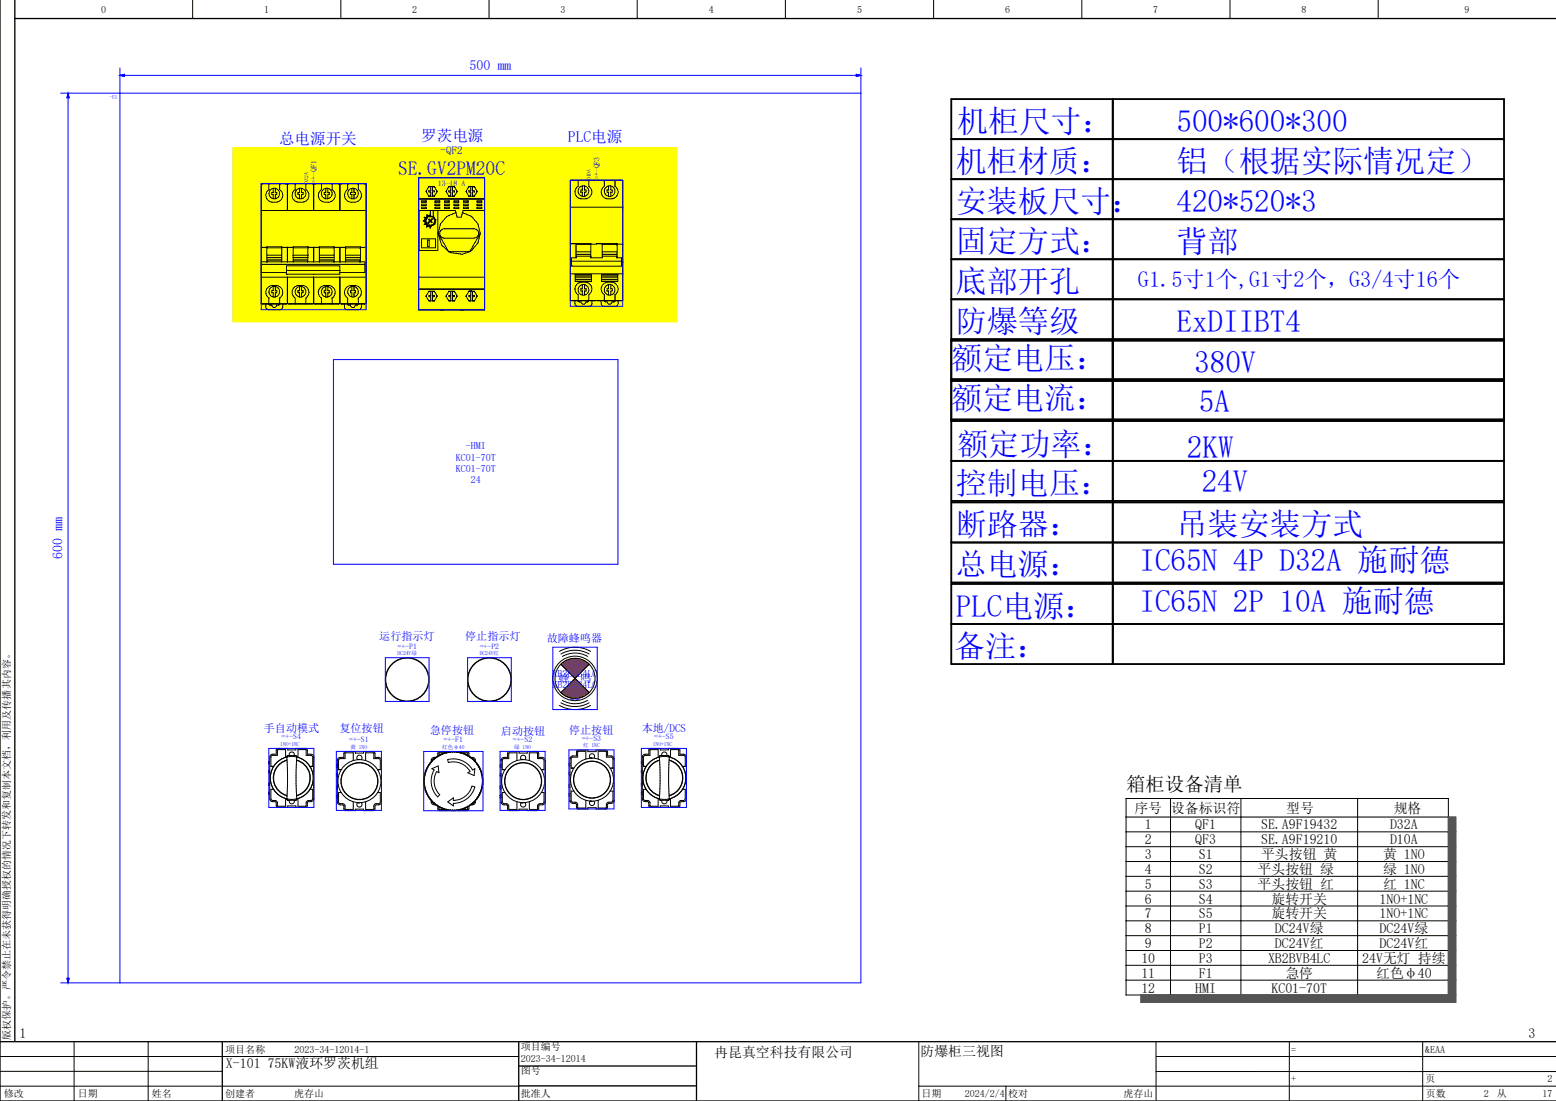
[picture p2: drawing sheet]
<svg xmlns="http://www.w3.org/2000/svg" width="420mm" height="297mm" viewBox="0 0 420 297" stroke-linecap="round" stroke-linejoin="round" font-family="sans-serif">
<g fill="none" stroke="#000" stroke-width=".27">
<path d="M52 0v5M92 0v5M132 0v5M172 0v5M212 0v5M252 0v5M292 0v5M332 0v5M372 0v5M70.5 49.6h28.3v32.3h-28.3zM70.5 56.8h28.3M70.9 49.6h6.3"/>
<path d="M72.6 49.6v1.5a1.84 1.84 0 0 0-.8 2.1 1.84 1.84 0 0 0 1.8 1.3 1.97 1.97 0 0 0 2.2-.5 1.97 1.97 0 0 0 .2-2.3l-.5-.6v-1.5M73.8 50.8v1.1h-.4v.6h.4v1.1M74.3 50.8v1.1h.4v.6h-.4v1.1M77.6 49.6v7.2M78 49.6h6.3M79.7 49.6v1.5a1.84 1.84 0 0 0-.8 2.1 1.84 1.84 0 0 0 1.8 1.3 1.97 1.97 0 0 0 2.2-.5 1.97 1.97 0 0 0 .2-2.3l-.5-.6v-1.5M80.8 50.8v1.1h-.4v.6h.4v1.1M81.4 50.8v1.1h.4v.6h-.4v1.1M84.7 49.6v7.2M85 49.6h6.4M86.8 49.6v1.5a1.84 1.84 0 0 0-.8 2.1 1.84 1.84 0 0 0 1.8 1.3 1.97 1.97 0 0 0 2.2-.5 1.97 1.97 0 0 0 .2-2.3l-.6-.6v-1.5M87.9 50.8v1.1h-.4v.6h.4v1.1"/>
<path d="M88.5 50.8v1.1h.4v.6h-.4v1.1M91.7 49.6v7.2M92.1 49.6h6.3M93.8 49.6v1.5a1.84 1.84 0 0 0-.7 2.1 1.84 1.84 0 0 0 1.7 1.3 1.97 1.97 0 0 0 2.3-.5 1.97 1.97 0 0 0 .1-2.3l-.5-.6v-1.5M95 50.8v1.1h-.4v.6h.4v1.1M95.6 50.8v1.1h.4v.6h-.4v1.1M113 56.8h9.9l.5 1.8h1.1l.5-1.8h5.8M113 53.7h17.8M113 53.6h17.8M113.1 56.8v10.7h5.1v-10.7M113.8 54.2h1.2v.4h-1.2zM113.8 55.1h1.2v.3h-1.2z"/>
<path d="M113.8 55.9h1.2v.4h-1.2zM114.7 59.6h.1M114.7 59.6v.1M114.7 59.5h-.4v.2h.4M114.7 59.5v.1M114.7 59.7l.1 .6M114.7 59.3v.2M114.8 58.9l-.1 .6M114.8 58.9l-.1 .2M114.8 58.9h.1M114.9 58.8l-.1 .1M114.9 59.6l.5 1"/>
<path d="M114.9 58.8l-.3-.2-.1 .1 .3 .2M114.9 58.9l-.1 .1M114.9 58.8h.1M114.9 59.7l.2 .6 .6 .5M115.1 51.5v.3M115.3 58.3l-.4 .5M115.4 58.6l-.5 .9 .2-.7 .7-.5h.8l.6 .5M115.5 58.2l-.2-.3-.2 .1 .2 .3M115.5 58.2l-.2 .1M115.6 58.5h1.1M115.7 52.8l.3 .1M115.7 59.2l.1-.1 .4 .3 .4-.4 .2 .1-.5 .5 .3 .3-.1 .2-.3-.4-.4 .4-.2-.1 .4-.4z"/>
<path d="M115.7 50.3h1.5l.8 1.3-.8 1.3h-1.5l-.7-1.3zM115.8 52.9h.1M115.9 50.3l-.1 .1M116 50.3l-.3 .2M116.1 58.1l-.6 .1M116.1 58.1h.1M116.2 58.1l-1.4 .9 .2 1.5M116.2 57.7l-.1 .4M116.2 56.8v1.3M116.3 50.3v1.2h-.5v.3h.5v1.1M116.7 50.3v1.2h.5v.3h-.5v1.1M116.9 58.6l.6 1"/>
<path d="M117 56.8v1.5l.6 1-.3 1.2M117 50.3l.3 .2M117.1 50.3l.1 .1M117.2 52.8l-.1 .1M117.2 58.9l.3 .7M117.3 52.8l-.3 .1M117.4 55.9h1.3v.4h-1.3zM117.4 55.1h1.3v.3h-1.3zM117.4 54.2h1.3v.4h-1.3zM117.5 59.6l-.5 .8M117.5 59.6l-.2 .5M117.5 59.9l-1.3 1.2"/>
<path d="M117.6 59.8l-.3 .7M117.9 51.5v.3M120 54.2h1.3v.4h-1.3zM120 55.1h1.3v.3h-1.3zM120 55.9h1.3v.4h-1.3zM120.5 51.5v.3M121.1 52.8l.3 .1M121.1 50.3h1.5l.8 1.3-.8 1.3h-1.5l-.7-1.3zM121.2 52.9h.1M121.3 50.3l-.1 .1M121.4 50.3l-.3 .2M121.7 50.3v1.2h-.5v.3h.5v1.1"/>
<path d="M122.1 50.3v1.2h.5v.3h-.5v1.1M122.4 50.3l.3 .2M122.5 50.3l.1 .1M122.5 55.9h1.3v.4h-1.3zM122.5 55.1h1.3v.3h-1.3zM122.5 54.2h1.3v.4h-1.3zM122.6 52.8l-.1 .1M122.7 52.8l-.3 .1M123.1 57.4l-2.5 1-1.7 2-.6 2.6M123.3 51.5v.3M124.8 57.4l2.5 1 1.7 2 .6 2.6M125.1 55.9h1.3v.4h-1.3z"/>
<path d="M125.1 55.1h1.3v.3h-1.3zM125.1 54.2h1.3v.4h-1.3zM125.9 51.5v.3M126.5 52.8l.3 .1M126.5 50.3h1.5l.8 1.3-.8 1.3h-1.5l-.7-1.3zM126.6 52.9h.1M126.7 50.3l-.1 .1M126.8 50.3l-.3 .2M127.1 50.3v1.2h-.5v.3h.5v1.1M127.5 50.3v1.2h.5v.3h-.5v1.1M127.8 50.3l.3 .2M127.9 50.3l.1 .1"/>
<path d="M128 52.8l-.1 .1M128.1 52.8l-.3 .1M128.7 51.5v.3M128.8 55.9h1.2v.4h-1.2zM128.8 55.1h1.2v.3h-1.2zM128.8 54.2h1.2v.4h-1.2zM153.9 48.7h14.2v32.3h-14.2zM153.9 55.9h14.2M154.3 48.7h6.3M156 48.7v1.6a1.84 1.84 0 0 0-.7 2 1.84 1.84 0 0 0 1.7 1.3 1.97 1.97 0 0 0 2.3-.5 1.97 1.97 0 0 0 .1-2.3l-.5-.5v-1.6M157.2 50.1v1.2h-.4v.6h.4v1.1M157.8 50.1v1.2h.4v.6h-.4v1.1"/>
<path d="M161.4 48.7h6.3M163.1 48.7v1.6a1.84 1.84 0 0 0-.7 2 1.84 1.84 0 0 0 1.7 1.3 1.97 1.97 0 0 0 2.3-.5 1.97 1.97 0 0 0 .1-2.3l-.5-.5v-1.6M164.3 50.1v1.2h-.4v.6h.4v1.1M164.9 50.1v1.2h.4v.6h-.4v1.1M70.5 74.8h28.3M70.5 71.6h.1M70.5 66.7h1.5M70.5 70.7h28v2.8h-6.8M70.5 71.3h28M70.5 73.5h6.8M72 70.7v-4.1h4v4.1M72 66.9h4"/>
<path d="M72 69.5h4M72 68.8h4M72.1 70.7v-.6h3.8v.6M73.8 77.3v1.1h-.4v.6h.4v1.1M74.3 77.3v1.1h.4v.6h-.4v1.1M76 66.7h3.1M77.3 71.7h14.4v2.3h-14.4zM77.3 73h14.4M77.6 66.7v4M77.6 74h.1M77.6 74.8v7.1M79.1 70.7v-4.1h4v4.1"/>
<path d="M79.1 66.9h4M79.1 69.5h4M79.1 68.8h4M79.2 70.7v-.6h3.8v.6M80.8 77.3v1.1h-.4v.6h.4v1.1M81.4 77.3v1.1h.4v.6h-.4v1.1M83.1 66.7h3.1M84.7 66.7v4M84.7 74h.1M84.7 74.8v7.1M86.2 70.7v-4.1h4v4.1M86.2 66.9h4"/>
<path d="M86.2 69.5h4M86.2 68.8h4M86.3 70.7v-.6h3.7v.6M87.9 77.3v1.1h-.4v.6h.4v1.1M88.5 77.3v1.1h.4v.6h-.4v1.1M90.2 66.7h3.1M91.7 66.7v4M91.7 74.8v7.1M93.3 70.7v-4.1h4v4.1M93.3 66.9h4M93.3 69.5h4M93.3 68.8h4"/>
<path d="M93.4 70.7v-.6h3.7v.6M95 77.3v1.1h-.4v.6h.4v1.1M95.6 77.3v1.1h.4v.6h-.4v1.1M97.3 66.7h1.5M98.5 71.6h.3M113 74.8h17.8M113 78h17.8M113.8 64.4h3.8v2.4h-3.8zM114.8 60.3l-.3 .2 .1 .1 .3-.2M114.8 60.3h.1M114.8 60.3l.1 .1M114.9 60.4h.1"/>
<path d="M114.9 60.4l.1 .2M114.9 60.4l.4 .4M115 60.4l.1 .2M115 60.6l.3 .2M115.1 60.6l1.3 .4M115.1 79.7v.3M115.3 60.8l-.2 .4 .2 .1 .2-.4M115.3 60.8l.2 .1M115.4 64.8h.5v1.7h-.5zM115.5 60.9l.6 .2M115.5 60.1l.2 .1-.2 .1zM115.6 60.7h1"/>
<path d="M115.7 78.6h1.5l.8 1.3-.8 1.3h-1.5l-.7-1.3zM115.9 60.8h.6M115.9 78.6l-.1 .1M116 78.6l-.3 .1M116.1 61.1v.4h.1v-.4M116.1 61.1h.1M116.3 78.6v1.1h-.5v.3h.5v1.2M116.7 78.6v1.1h.5v.3h-.5v1.2M117 78.6l.3 .1M117.1 78.6h.1M117.3 60.5l-1.1 .6M117.9 79.7v.3"/>
<path d="M118.3 63l.9 3.1 1.9 1.8M118.3 63l2.8 4.9M118.8 62.3l.5-.4 .6-.2h8a1.28 1.28 0 0 1 1.3 1.3 1.28 1.28 0 0 1-1.3 1.3h-8a1.28 1.28 0 0 1-1.1-2zM120.5 79.7v.3M121.1 67.9l.5 .3 3.2 .4 2-.7M121.1 67.9h5.7M121.1 78.6h1.5l.8 1.3-.8 1.3h-1.5l-.7-1.3zM121.3 78.6l-.1 .1M121.4 78.6l-.3 .1M121.7 78.6v1.1h-.5v.3h.5v1.2M122.1 78.6v1.1h.5v.3h-.5v1.2M122.4 78.6l.3 .1"/>
<path d="M122.5 78.6h.1M123.3 79.7v.3M125.9 79.7v.3M126.5 78.6h1.5l.8 1.3-.8 1.3h-1.5l-.7-1.3zM126.7 78.6l-.1 .1M126.8 78.6l-.3 .1M127.1 78.6v1.1h-.5v.3h.5v1.2M127.3 78.4l-.8 .2M127.5 78.6v1.1h.5v.3h-.5v1.2M127.8 78.6l.3 .1M127.9 78.6h.1M128.7 79.7v.3"/>
<path d="M129.6 63l-2.8 4.9M129.6 63l-.6 2.6-1.7 2-.5 .3M153.9 70.7h.4M153.9 65.8h1.6v3.8M153.9 65.7h5.6v3.9M153.9 73.9h14.2M154.3 70.4h13.5M155.3 75.9h4.4M155.3 74.1h4.4v1.9h-4.4zM155.3 74.7h4.4M155.3 75.4h4.4M155.3 74.2h4.4"/>
<path d="M155.5 66h4M155.5 67.9h4M155.5 68.6h4M155.6 69.1v.5h-1.3v2.2h13.5v-2.2h-1.3v-.5M157.2 76.8v1.1h-.4v.6h.4v1.1M157.8 76.8v1.1h.4v.6h-.4v1.1M159.4 69.1v.5h3.2v-.5M159.5 69.1h-4M159.5 65.8l7.1-.1v3.9M161 65.8h1.6v3.8M162.4 75.9h4.4M162.4 74.1h4.4v1.9h-4.4z"/>
<path d="M162.4 74.7h4.4M162.4 75.4h4.4M162.4 74.2h4.4M162.6 66h4M162.6 67.9h4M162.6 68.6h4M164.3 76.8v1.1h-.4v.6h.4v1.1M164.9 76.8v1.1h.4v.6h-.4v1.1M166.6 69.1h-4M166.6 65.8h1.5M167.8 70.7h.3M70.9 81.9h6.3"/>
<path d="M71.7 82.1v.6a.8 .8 0 0 0 .8 .8h3a.8 .8 0 0 0 .8-.8v-.6M72.5 82.1l.3 .2h.6a.64 .64 0 0 0 .6 .7 .64 .64 0 0 0 .7-.7h.6l.2-.2M72.6 81.9v-1.5a1.84 1.84 0 0 1-.8-2.1 1.84 1.84 0 0 1 1.8-1.3 1.97 1.97 0 0 1 2.3 .7 1.97 1.97 0 0 1 0 2.4l-.4 .3v1.5M78 81.9h6.3M79.7 81.9v-1.5a1.84 1.84 0 0 1-.8-2.1 1.84 1.84 0 0 1 1.8-1.3 1.97 1.97 0 0 1 2.3 .7 1.97 1.97 0 0 1-.1 2.4l-.3 .3v1.5M85 81.9h6.4M86.8 81.9v-1.5a1.84 1.84 0 0 1-.8-2.1 1.84 1.84 0 0 1 1.8-1.3 1.97 1.97 0 0 1 2.3 .7 1.97 1.97 0 0 1-.1 2.4l-.4 .3v1.5M92.1 81.9h6.3M93 82.1v.6a.8 .8 0 0 0 .8 .8h3a.8 .8 0 0 0 .8-.8v-.6M93.8 82.1l.2 .2h.6a.64 .64 0 0 0 .7 .7 .64 .64 0 0 0 .6-.7h.6l.2-.2M93.8 81.9v-1.5a1.84 1.84 0 0 1-.7-2.1 1.84 1.84 0 0 1 1.7-1.3 1.97 1.97 0 0 1 2.3 .7 1.97 1.97 0 0 1 0 2.4l-.4 .3v1.5M113 83.6h17.8"/>
<path d="M115.7 81l.3 .2M115.8 81.1l.1 .1M117.2 81.1l-.1 .1M117.3 81l-.3 .2M118.9 83.6h-5.9v-35.6h17.8v35.6h-5.9M118.9 83.6h.6M119.5 83.6h4.8M121.1 81l.3 .2M121.2 81.1l.1 .1M122.6 81.1l-.1 .1M122.6 81.1h.1M122.7 81l-.3 .2"/>
<path d="M124.3 83.6h.6M126.5 81l.3 .2M126.6 81.1l.1 .1M128 81.1l-.1 .1M128 81.1h.1M128.1 81l-.3 .2M154.3 81h6.3M155.2 81.2v.6a.8 .8 0 0 0 .8 .8h3a.8 .8 0 0 0 .8-.8v-.6M156 81.2l.2 .2h.6a.64 .64 0 0 0 .7 .7 .64 .64 0 0 0 .6-.7h.6l.3-.2M156 81v-1.5a1.84 1.84 0 0 1-.7-2.1 1.84 1.84 0 0 1 1.7-1.3 1.97 1.97 0 0 1 2.3 .7 1.97 1.97 0 0 1 0 2.4l-.4 .3v1.5M161.4 81h6.3M162.3 81.2v.6a.8 .8 0 0 0 .8 .8h3a.8 .8 0 0 0 .8-.8v-.6"/>
<path d="M163.1 81.2l.2 .2h.6a.64 .64 0 0 0 .7 .7 .64 .64 0 0 0 .6-.7h.6l.2-.2M163.1 81v-1.5a1.84 1.84 0 0 1-.7-2.1 1.84 1.84 0 0 1 1.7-1.3 1.97 1.97 0 0 1 2.3 .7 1.97 1.97 0 0 1 0 2.4l-.4 .3v1.5M151 175.7a8.4 8.4 0 0 1 8.4 0M151.4 179.2l7.6 7.6M151.4 176.4a7.6 7.6 0 0 1 7.6 0M151.8 177.1a6.8 6.8 0 0 1 6.8 0M159 179.2l-7.6 7.6M151 190.3a8.4 8.4 0 0 0 8.4 0M151.4 189.6a7.6 7.6 0 0 0 7.6 0M151.8 188.9a6.8 6.8 0 0 0 6.8 0M72.7 205.4h-.1v.6h.1M72.7 207.8h-.1v.7h.1"/>
<path d="M72.7 211.3h-.1v.6h.1M72.7 213.7h-.1v.6h.1M72.8 207.8v.7M72.8 205.3v.8M72.8 211.1v.8M72.8 213.6v.8M72.8 204v.2M72.8 215.5v.2M72.8 215.7h.1M72.8 204h.1M73 203.7l.6-.2h1v-1.4l.4-.2h2.7v.4h2.2v-.4h2.6l.4 .2 .1 1.4h.9a.8 .8 0 0 1 .8 .7v11.2a.8 .8 0 0 1-.8 .8l-.9 .2-.1 1.2-.4 .2h-2.6v-.4h-2.2v.4h-2.7l-.4-.2-.1-1.2-.3-.2a1.11 1.11 0 0 1-1.3-.4l-.1-11.6zM73.1 206.8h.7"/>
<path d="M73.2 206.8h.5M73.4 206.7v.1M73.8 212.9h-.7v2.5l.3 .5 1.3 .2 .2 1.3 2.2 .1v-2.1M74.3 207.6h.1M76.5 205.4v.1M77.1 204.3v-2.1l-2.2 .1v1.5h-1.3l-.4 .2-.1 2.8M77.4 204.2a5.8 5.8 0 0 0-4.4 5.7 5.8 5.8 0 0 0 4.4 5.6M77.4 215.5h.1M77.4 215.5l.3 .4M77.4 204.2l.2 5.6-.2 5.7M77.4 204.2h.1M77.5 204.2h-.1"/>
<path d="M77.5 204l-.1 .2M77.5 205a5 5 0 0 0-3.7 4.9 5 5 0 0 0 3.7 4.8M77.5 205.1a4.9 4.9 0 0 0-3.7 4.8 4.9 4.9 0 0 0 3.7 4.7M77.5 204h.1M77.5 204.2h.1M77.5 203.9v.1M77.6 203.9h-.1M77.7 203.8l-.1 .1M77.7 215.9h.1M77.8 203.8h2l.2 .2M77.8 203.8h-.1M78.1 215.9a.7 .7 0 0 0 .7 1 .7 .7 0 0 0 .6-1"/>
<path d="M78.1 203.8a.7 .7 0 0 1 .7-1 .7 .7 0 0 1 .6 1M79.8 215.9h-2M79.9 215.9h-.1M80 204.2h.1M80 204h.1M80 205.1a4.9 4.9 0 0 1 3.7 4.8 4.9 4.9 0 0 1-3.7 4.7M80.1 205a5 5 0 0 1 3.7 4.9 5 5 0 0 1-3.7 4.8M80.1 204.2h.1M80.1 204v.2M80.1 215.5h-.1M80.1 215.6l-.2 .3M80.1 215.5h.1"/>
<path d="M80.1 215.6h.1M80.1 215.5v.1M80.1 204.2a5.8 5.8 0 0 1 4.5 5.7 5.8 5.8 0 0 1-4.5 5.6M80.1 204.2l-.2 5.7 .2 5.6M80.4 204.3v-2.1l2.2 .1v1.5h1.6l.2 .4v2.6h-.7M83.7 212.9h.7v2.5l-.2 .5-1.4 .2-.2 1.3-2.2 .1v-2.1M83.8 206.8h.6M91 206.3h-.2v.6h.2M91 208.7h-.2v.6h.2M91 212.1h-.2v.6h.2M91 214.5h-.2v.6h.2M91.1 206.2v.8"/>
<path d="M91.1 208.6v.8M91.1 212v.8M91.1 214.4v.8M91.1 216.4v.1M91.1 204.9v.1M91.3 204.5l.6-.2h.9l.1-1.3 .4-.2h2.6v.4h2.2v-.4h2.6l.5 .2v1.3h1a.8 .8 0 0 1 .8 .8v11.2a.8 .8 0 0 1-.8 .8l-.9 .2-.1 1.1-.5 .3h-2.6v-.4h-2.2v.4h-2.6l-.4-.3-.1-1.1-.3-.2a1.11 1.11 0 0 1-1.4-.5v-11.5zM91.4 207.6h.6M91.7 207.6h.1M92.1 213.8h-.7v2.5l.2 .4 1.3 .3 .3 1.3 2.1 .1v-2.1M95.3 205.2v-2.1h-2.1l-.1 1.5-1.5 .1-.2 .4v2.5h.7M96.5 216.6h.5M96.5 204.9h.5"/>
<path d="M96.6 204.9a.65 .65 0 0 1-.3-.8 .65 .65 0 0 1 .8-.4 .7 .7 0 0 1 .6 .5 .7 .7 0 0 1-.2 .7M97 216.5v.1M97.5 216.5a.7 .7 0 0 1 0 1 .7 .7 0 0 1-1 0 .7 .7 0 0 1 0-1h.1M98.7 205.2v-2.1h2.2v1.5h1.3l.4 .3 .1 2.7M101.9 213.8h.8v2.5l-.3 .4-1.3 .3-.2 1.3-2.2 .1v-2.1M101.9 207.6h.8M102.1 207.6h.5M114.5 210.7l.1 .6M114.5 210.7l-.1 .3 .2 .3M114.6 211.3v.5M114.6 210.2l-.1 .5M114.6 210.2l-.2 .2 .1 .3"/>
<path d="M114.6 211.3l-.2 .2 .2 .3M114.6 211.8l.1 .5M114.6 209.6v.6M114.6 211.8l-.1 .3 .2 .2M114.6 209.6l-.2 .3 .2 .3M114.7 212.3l.1 .6M114.7 209.1l-.1 .5M114.7 212.3l-.1 .3 .2 .3M114.7 209.1l-.2 .2 .1 .3M114.8 212.9l.2 .5M114.8 208.6l-.1 .5M114.8 212.9v.3l.2 .2"/>
<path d="M114.8 208.6l-.2 .2 .1 .3M115 213.4l.2 .5M115 208l-.2 .6M115 213.4v.3l.2 .2M115 208l-.2 .2v.4M115.2 213.9l.3 .5M115.2 207.5l-.2 .5M115.2 213.9v.3l.3 .2M115.2 207.5l-.2 .2v.3M115.5 214.4l.2 .5M115.5 207l-.3 .5M115.5 214.4l-.1 .3 .3 .2"/>
<path d="M115.5 207l-.3 .2v.3M115.7 214.9l.3 .4M115.7 206.6l-.2 .4M115.7 214.9v.3l.3 .1M115.7 206.6l-.3 .1 .1 .3M116 215.3l.4 .5M116 206.1l-.3 .5M116 215.3l.1 .3 .3 .2M116 206.1l-.3 .1v.4M116.4 215.8l.3 .4M116.4 205.7l-.4 .4M116.4 215.8v.3l.3 .1"/>
<path d="M116.4 205.7l-.3 .1-.1 .3M116.4 216v.3a.88 .88 0 0 0 1.2 .8M116.4 216.4v.1M116.4 204.9v.1M116.6 207.4l1.7-.8 .2 1.9-.6-.4a5.2 5.2 0 0 0 .8 6.3l-.6 .6a6 6 0 0 1-.9-7.3zM116.7 216.4l.4 .1M116.7 205.2v.1M116.7 216.2h.1M116.7 216.2l.4 .3M116.7 205.3l-.3 .4M116.7 205.3l-.3 .1v.3M116.7 216.2v.2"/>
<path d="M116.7 216.4l.5 .4M117.1 216.5l.4 .4M117.1 204.9l-.4 .4M117.1 216.5l.1 .3 .3 .1M117.1 204.9l-.3 .1-.1 .3M117.2 204.6l-.5 .4M117.5 216.9l.5 .3M117.5 204.5l-.4 .4M117.5 204.5l-.3 .1-.1 .3M117.5 216.9l.1 .2M117.6 217.1l.4 .1M117.6 204.3a.91 .91 0 0 0-1.2 1.1"/>
<path d="M117.6 204.3l-.1 .2M118 217.2l.5 .3M118 204.2l-.5 .3M118 217.2l.1 .3h.4M118 204.2l-.4 .1M118.2 217.5v.7l.2 .4h2.9M118.5 217.5l.4 .3M118.5 203.9l-.5 .3M118.5 217.5l.1 .3h.3M118.5 203.9h-.4l-.1 .3M118.5 217.7v.6l1.5 .1M118.9 217.8l.5 .2"/>
<path d="M118.9 203.7l-.4 .2M118.9 217.8l.2 .2h.3M118.9 203.7l-.3-.1-.1 .3M119.4 218l.6 .2M119.4 203.4l-.5 .3M119.4 218l.2 .2h.4M119.4 203.4h-.3l-.2 .3M120 218.2l.5 .1M120 203.3l-.6 .1M120 203.3l-.4-.1-.2 .2M120 218.2l.1 .2M120 203.1h-1.5v.7"/>
<path d="M120.1 203.1h.4M120.1 203.1l-.1 .2M120.4 218.4h.1M120.4 203.1h.1M120.5 218.3l.5 .1M120.5 203.1l-.5 .2M120.5 218.3l-.4 .1M120.5 218.3l.2 .2 .3-.1M120.8 204.9a6 6 0 0 1 6.8 2.8l.6-.3-.2 1.8-1.7-.7 .6-.4a5.2 5.2 0 0 0-5.9-2.4zM120.9 216.3l1.5-1.1v.7a5.2 5.2 0 0 0 5-3.8l.8 .2a6 6 0 0 1-5.8 4.4v.7zM121 218.4l.6 .1M121 203l-.5 .1"/>
<path d="M121 218.4l.3 .2 .3-.1M121 203l-.3-.1-.2 .2M121.3 202.8h-2.9l-.2 .4v.7M121.3 202.8h.1M121.6 218.5h.5M121.6 202.9l-.6 .1M121.6 218.5l.2 .2 .3-.2M121.6 202.9l-.3-.1-.3 .2M122.1 218.5h.5M122.1 202.9h.5M122.1 202.9h-.5M122.1 218.5l.3 .2 .2-.2"/>
<path d="M122.1 202.9l.3-.2 .2 .2M122.1 202.9l-.3-.2-.2 .2M122.6 202.9h.6M122.6 202.9l.3-.2 .3 .2M123.2 218.5h-.6M123.2 202.9l.5 .1M123.2 218.5l-.3 .2-.3-.2M123.2 202.9l.3-.1 .2 .2M123.5 202.8h2.8l.3 .4v.7M123.5 202.8h.1M123.7 218.4l-.5 .1M123.7 203l.6 .1"/>
<path d="M123.7 218.4l-.2 .2-.3-.1M123.7 203l.3-.1 .3 .2M124.3 218.4h.1M124.3 203.1h.1M124.3 218.3l-.6 .1M124.3 203.1l.5 .2M124.3 218.3l-.3 .2-.3-.1M124.3 218.3l.4 .1M124.7 203.1h-.4M124.7 203.1l.1 .2M124.7 203.1h1.5l.1 .7M124.8 218.2l-.5 .1"/>
<path d="M124.8 203.3l.5 .1M124.8 203.3l.3-.1 .2 .2M124.8 218.2l-.1 .2M125.3 218l-.5 .2M125.3 203.4l.5 .3M125.3 218l-.2 .2h-.3M125.3 203.4h.3l.2 .3M125.8 217.8l-.5 .2M125.8 203.7l.5 .2M125.8 217.8l-.2 .2h-.3M125.8 203.7l.3-.1 .2 .3M126.3 217.7l-.1 .6-1.5 .1"/>
<path d="M126.3 217.5l-.5 .3M126.3 203.9l.5 .3M126.3 217.5l-.2 .3h-.3M126.3 203.9h.3l.2 .3M126.6 217.5v.7l-.3 .4h-2.8M126.8 217.2l-.5 .3M126.8 204.2l.4 .3M126.8 217.2l-.2 .3h-.3M126.8 204.2l.4 .1M127.2 217.1l-.4 .1M127.2 204.3a.91 .91 0 0 1 1.1 1.1M127.2 204.3v.2"/>
<path d="M127.2 216.9l-.4 .3M127.2 204.5l.4 .4M127.2 204.5l.3 .1 .1 .3M127.2 216.9v.2M127.6 204.6l.4 .4M127.6 216.5l-.4 .4M127.6 204.9l.4 .4M127.6 216.5l-.1 .3-.3 .1M127.6 204.9l.3 .1 .1 .3M128 216.4l-.4 .4M128 216.2l-.4 .3M128 205.3l.4 .4"/>
<path d="M128 205.3l.3 .1 .1 .3M128 216.2v.2M128 205.2v.1M128 216.2v.1M128 216.4l-.4 .1M128.3 216v.3a.88 .88 0 0 1-1.1 .8M128.4 215.8l-.4 .4M128.4 205.7l.3 .4M128.4 215.8l-.1 .3-.3 .1M128.4 205.7l.3 .1v.3M128.7 215.3l-.3 .5M128.7 206.1l.3 .5"/>
<path d="M128.7 215.3v.3l-.3 .2M128.7 206.1l.3 .1v.4M129 214.9l-.3 .4M129 206.6l.3 .4M129 214.9v.3l-.3 .1M129 206.6l.3 .1v.3M129.3 214.4l-.3 .5M129.3 207l.2 .5M129.3 214.4v.3l-.3 .2M129.3 207l.3 .2-.1 .3M129.5 213.9l-.2 .5M129.5 207.5l.2 .5"/>
<path d="M129.5 213.9l.1 .3-.3 .2M129.5 207.5l.3 .2-.1 .3M129.7 213.4l-.2 .5M129.7 208l.2 .6M129.7 213.4l.1 .3-.3 .2M129.7 208l.3 .2-.1 .4M129.9 212.9l-.2 .5M129.9 208.6l.1 .5M129.9 212.9l.1 .3-.3 .2M129.9 208.6l.2 .2-.1 .3M130 212.3l-.1 .6M130 209.1l.1 .5"/>
<path d="M130 212.3l.1 .3-.2 .3M130 209.1l.3 .2-.2 .3M130.1 211.8l-.1 .5M130.1 209.6l.1 .6M130.1 211.8l.2 .3-.3 .2M130.1 209.6l.2 .3-.1 .3M130.2 211.3l-.1 .5M130.2 210.2v.5M130.2 210.2l.2 .2-.2 .3M130.2 211.3l.1 .2-.2 .3M130.2 210.7v.6M130.2 210.7l.2 .3-.2 .3"/>
<path d="M135.2 206.3h-.2v.6h.2M135.2 212.1h-.2v.6h.2M135.2 214.5h-.2v.6h.2M135.2 208.7h-.2v.6h.2M135.2 206.2v.8M135.2 212v.8M135.2 214.4v.8M135.2 208.6v.8M135.3 216.4v.1M135.3 204.9v.1M135.5 204.5l.5-.2h1l.1-1.3 .4-.2h2.6v.4h2.2v-.4h2.6l.4 .2 .1 1.3h1a.8 .8 0 0 1 .8 .8v11.2a.8 .8 0 0 1-.8 .8l-.9 .2-.2 1.1-.4 .3h-2.6v-.4h-2.2v.4h-2.6l-.4-.3-.1-1.1-.3-.2a1.11 1.11 0 0 1-1.4-.5l-.1-11.5zM135.6 207.6h.6"/>
<path d="M135.9 207.6h.1M136.3 213.8h-.7v2.5l.2 .4 1.3 .3 .3 1.3 2.1 .1v-2.1M139.5 205.2v-2.1h-2.1l-.1 1.5-1.5 .1-.2 .4v2.5h.7M140.7 216.6h.5M140.7 204.9h.5M140.8 204.9a.65 .65 0 0 1-.3-.8 .65 .65 0 0 1 .7-.4 .7 .7 0 0 1 .7 .5 .7 .7 0 0 1-.2 .7M141.2 216.5v.1M141.7 216.5a.7 .7 0 0 1 0 1 .7 .7 0 0 1-1 0 .7 .7 0 0 1 0-1h.1M142.9 205.2v-2.1h2.1l.1 1.5h1.3l.4 .3v2.7M146.1 213.8h.7v2.5l-.2 .4-1.3 .3-.3 1.3-2.1 .1v-2.1M146.1 207.6h.7M146.2 207.6h.6"/>
<path d="M153.8 205.9h-.2v.6h.2M153.8 208.3h-.2v.6h.2M153.8 211.7h-.2v.6h.2M153.8 214.1h-.2v.6h.2M153.8 205.8v.8M153.8 208.2v.8M153.8 211.6v.8M153.8 214v.8M153.8 216.1h.1M153.8 204.5h.1M153.8 204.5v.1M153.8 216v.1"/>
<path d="M154.1 204.1l.5-.2h1l.1-1.3 .4-.2h2.6v.4h2.2v-.4h2.6l.4 .2 .1 1.3h1a.8 .8 0 0 1 .8 .8v11.2a.8 .8 0 0 1-.8 .8l-1 .2-.1 1.1-.4 .3h-2.6v-.4h-2.2v.4h-2.6l-.4-.3-.1-1.1-.3-.2a1.11 1.11 0 0 1-1.4-.5l-.1-11.5zM154.2 207.2h.6M154.5 207.2h.1M154.9 213.4h-.7v2.5l.2 .4 1.3 .3 .3 1.3 2.1 .1v-2.1M158.1 204.8v-2.1h-2.1l-.1 1.5-1.5 .1-.2 .4v2.5h.7M159.3 204.5h.5M159.3 216.1a.7 .7 0 0 0 0 1 .7 .7 0 0 0 1 0 .7 .7 0 0 0 0-1M159.3 204.5a.7 .7 0 0 1 0-1 .7 .7 0 0 1 1 0 .7 .7 0 0 1 0 1M159.4 204.5h.1M159.4 216.1l.4 .1h-.5M161.5 204.8v-2.1h2.1l.1 1.5 1.5 .1 .2 .4v2.5h-.7M164.7 213.4h.7v2.5l-.2 .4-1.3 .3-.3 1.3-2.1 .1v-2.1"/>
<path d="M164.8 207.2h.6M173.3 205.4h-.2v.6h.2M173.3 207.8h-.2v.7h.2M173.3 213.7h-.2v.6h.2M173.3 211.3h-.2v.6h.2M173.4 207.8v.7M173.4 205.3v.8M173.4 213.6v.8M173.4 211.1v.8M173.4 215.5v.2M173.4 204v.2M173.6 203.7l.6-.2h.9l.1-1.4 .4-.2h2.6v.4h2.2v-.4h2.6l.5 .2v1.4h1a.8 .8 0 0 1 .8 .7v11.2a.8 .8 0 0 1-.8 .8l-.9 .2-.1 1.2-.5 .2h-2.6v-.4h-2.2v.4h-2.6l-.4-.2-.1-1.2-.3-.2a1.11 1.11 0 0 1-1.4-.4v-11.6z"/>
<path d="M173.7 206.8h.7M173.7 206.8h.6M174 206.7v.1M174.4 212.9h-.7v2.5l.2 .5 1.4 .2 .2 1.3 2.2 .1v-2.1M174.9 207.6h.1M177.1 205.4v.1M177.7 204.3v-2.1l-2.2 .1-.1 1.5h-1.2l-.5 .2v2.8M178 204.2a5.8 5.8 0 0 0-4.5 5.7 5.8 5.8 0 0 0 4.5 5.6M178 215.5h.1M178 204.2l.2 5.6-.2 5.7M178 204.2h.1M178 215.5v.1"/>
<path d="M178 215.6h.1M178 215.6l.2 .2M178 205a5 5 0 0 0-3.7 4.9 5 5 0 0 0 3.7 4.8M178 205.1a4.9 4.9 0 0 0-3.6 4.8 4.9 4.9 0 0 0 3.6 4.7M178.1 204.2h-.1M178.2 215.8v.1M178.2 215.9h.1M178.3 203.8l-.3 .4M178.3 215.9h.1M178.4 203.8h1.9l.4 .4M178.4 203.8h-.1M178.7 215.9a.7 .7 0 0 0 .6 1 .7 .7 0 0 0 .7-1"/>
<path d="M178.7 203.8a.7 .7 0 0 1 .6-1 .7 .7 0 0 1 .7 1M180.6 215.8l-2.2 .1M180.6 204.2h.1M180.6 215.7v.1M180.6 205.1a4.9 4.9 0 0 1 3.6 4.8 4.9 4.9 0 0 1-3.6 4.7M180.6 205a5 5 0 0 1 3.7 4.9 5 5 0 0 1-3.7 4.8M180.6 215.5h.1M180.6 215.6v.1M180.7 215.6h-.1M180.7 204.2h.1M180.7 215.5h-.1M180.7 215.5v.1"/>
<path d="M180.7 215.5h.1M180.7 204.2a5.8 5.8 0 0 1 4.4 5.7 5.8 5.8 0 0 1-4.4 5.6M180.7 204.2l-.2 5.7 .2 5.6M181 204.3v-2.1l2.2 .1v1.5h1.5l.3 .4v2.6h-.8M184.2 212.9h.8v2.5l-.3 .5-1.3 .2-.2 1.3-2.2 .1v-2.1M184.4 206.8h.5M304 215.4h86.9v53h-86.9zM315.9 215.4v53M335 215.4v53M366.5 215.4v53M304 220.4h86.9M304 224.4h86.9"/>
<path d="M304 228.4h86.9M304 232.4h86.9M304 236.4h86.9M304 240.4h86.9M304 244.4h86.9M304 248.4h86.9M304 252.4h86.9M304 256.4h86.9M304 260.4h86.9M304 264.4h86.9M0 293h140M0 285h140"/>
<path d="M0 289h60M20 281v16M40 281v16M248 281.1v15.9M248.1 293h171.9M271.5 293v4M312 281.2l.1 15.5M312 289l107.9 .1M348 281v15.9M384 281.2v15.6M420 285h-108"/>
<circle cx="74" cy="52.2" r="1.44"/>
<circle cx="81.1" cy="52.2" r="1.44"/>
<circle cx="88.2" cy="52.2" r="1.44"/>
<circle cx="95.3" cy="52.2" r="1.44"/>
<circle cx="157.5" cy="51.6" r="1.44"/>
<circle cx="164.6" cy="51.6" r="1.44"/>
<circle cx="74" cy="78.7" r="1.44"/>
<circle cx="81.1" cy="78.7" r="1.44"/>
<circle cx="88.2" cy="78.7" r="1.44"/>
<circle cx="95.3" cy="78.7" r="1.44"/>
<circle cx="157.5" cy="78.2" r="1.44"/>
<circle cx="164.6" cy="78.2" r="1.44"/>
<circle cx="109.9" cy="183.3" r="5.8"/>
<circle cx="109.9" cy="183.3" r="5.9"/>
<circle cx="132.1" cy="183.3" r="5.9"/>
<circle cx="132.1" cy="183.3" r="5.8"/>
<circle cx="155.2" cy="183" r="5.4"/>
<circle cx="155.2" cy="183" r="6"/>
<circle cx="78.8" cy="209.8" r="5.8"/>
<circle cx="97" cy="210.7" r="5"/>
<circle cx="97" cy="210.7" r="4.9"/>
<circle cx="97" cy="210.7" r="5.8"/>
<circle cx="141.2" cy="210.7" r="4.9"/>
<circle cx="141.2" cy="210.7" r="5.8"/>
<circle cx="141.2" cy="210.7" r="5"/>
<circle cx="159.8" cy="210.3" r="5"/>
<circle cx="159.8" cy="210.3" r="4.9"/>
<circle cx="159.8" cy="210.3" r="5.8"/>
<circle cx="179.3" cy="209.8" r="5.8"/>
</g>
<path d="M4 0v281M0 0v297h420M4 5h416M0 281h420M60 281v16M140 287.6h48M140 281v15.8M140.1 292.9h47.9M188 281v16" fill="none" stroke="#000" stroke-width=".35"/>
<g fill="#545454" stroke="#545454" stroke-width=".27">
<path d="M390.9 220.4h2v4h-2z"/>
<path d="M390.9 224.4h2v4h-2z"/>
<path d="M390.9 228.4h2v4h-2z"/>
<path d="M390.9 232.4h2v4h-2z"/>
<path d="M390.9 236.4h2v4h-2z"/>
<path d="M390.9 240.4h2v4h-2z"/>
<path d="M390.9 244.4h2v4h-2z"/>
<path d="M390.9 248.4h2v4h-2z"/>
<path d="M390.9 252.4h2v4h-2z"/>
<path d="M390.9 256.4h2v4h-2z"/>
<path d="M390.9 260.4h2v4h-2z"/>
<path d="M390.9 264.4h2v4h-2z"/>
<path d="M307.9 268.4h85v2h-85z"/>
</g>
<path d="M390.9 224.4h2M390.9 228.4h2M390.9 232.4h2M390.9 236.4h2M390.9 240.4h2M390.9 244.4h2M390.9 248.4h2M390.9 252.4h2M390.9 256.4h2M390.9 268.4v-48h2v50h-85v-2h85M390.9 260.4h2M390.9 264.4h2" fill="none" stroke="#545454" stroke-width=".27"/>
<path d="M63 39.9h119.6v46.8h-119.6z" fill="#ff0" stroke="#ff0" stroke-width=".27"/>
<path d="M63 39.9h119.6v46.8h-119.6z" fill="none" stroke="#ff0" stroke-width=".5"/>
<g fill="none" stroke="#000" stroke-width=".5">
<path d="M256.8 26.7h149.2v108.4h-149.2zM256.8 37.5h149.2M300.4 26.7v108.4M256.8 48.3h149.2M256.8 59.1h149.2M256.8 69.9h149.2M256.8 80.7h149.2M256.8 91.5h149.2M256.8 91.9h149.2M256.8 113.5h149.2M256.8 102.7h149.2M256.8 113.1h149.2"/>
<path d="M256.8 102.3h149.2M256.8 135.5h149.2v21.6h-149.2zM256.8 124.3h149.2M300.4 135.5v21.6M256.8 157.5h149.2v21.6h-149.2zM256.8 146.3h149.2M300.4 157.5v21.6M256.8 168.3h149.2"/>
</g>
<g fill="#00f" stroke="#00f" stroke-width=".27">
<path d="M32.4 20.3l1.2-.3v.6z"/>
<path d="M231.1 20l1.3 .3-1.3 .3z"/>
<path d="M18.4 25.1l.3 1.3h-.6z"/>
<path d="M18.1 263.9h.6l-.3 1.2z"/>
</g>
<g fill="none" stroke="#00f" stroke-width=".27">
<path d="M32.4 18.3v246.8M232.4 18.3v246.8h-216M16.4 25.1h216M18.4 25.1l.3 1.3h-.6zM18.4 26.1v238M32.4 20.3l1.2-.3v.6zM33.4 20.3h198M231.1 20l1.3 .3-1.3 .3zM70.5 49.5h28.3v34h-28.3zM113 48h17.8v35.6h-17.8zM153.9 48.6h14.2v34h-14.2zM90 97h76.8v55.2h-76.8z"/>
<path d="M104 177.4h11.8v11.8h-11.8zM126.2 177.4h11.8v11.8h-11.8zM149.2 174.6h12v16.8h-12zM72.6 201.9h12.1v15.9h-12.1zM90.8 202.7h12.1v15.9h-12.1zM114.4 202.7h16v16h-16zM135 202.7h12.1v15.9h-12.1zM153.6 202.3h12.1v15.9h-12.1zM173.1 201.9h12.2v15.9h-12.2zM18.1 263.9h.6l-.3 1.2z"/>
</g>
<g fill="#f00" stroke="#f00" stroke-width=".27">
<path d="M151.4 179.2a5.4 5.4 0 0 1 7.6 0l-3.8 3.8z"/>
<path d="M155.2 183l3.8 3.8a5.4 5.4 0 0 1-7.6 0z"/>
</g>
<g font-size="8.4" fill="#00f">
<text x="258.4" y="35.5">机柜尺寸：</text>
<text x="317.6" y="35.5">500*600*300</text>
<text x="258" y="46.3">机柜材质：</text>
<text x="317.6" y="46.3">铝（根据实际情况定）</text>
<text x="258" y="57.1">安装板尺寸：</text>
<text x="317.6" y="57.1">420*520*3</text>
<text x="258" y="67.9">固定方式：</text>
<text x="317.6" y="67.9">背部</text>
<text x="258" y="78.7">底部开孔</text>
<text x="258" y="89.5">防爆等级</text>
<text x="317.6" y="89.5">ExDIIBT4</text>
<text x="256.8" y="99.5">额定电压：</text>
<text x="322.4" y="100.7">380V</text>
<text x="256.8" y="110.3">额定电流：</text>
<text x="323.6" y="111.1">5A</text>
<text x="258.4" y="122.7">额定功率：</text>
<text x="320.4" y="123.5">2KW</text>
<text x="258" y="133.1">控制电压：</text>
<text x="324.4" y="132.7">24V</text>
<text x="258" y="144.3">断路器：</text>
<text x="317.6" y="144.3">吊装安装方式</text>
<text x="258" y="155.1">总电源：</text>
<text x="307.6" y="153.9">IC65N 4P D32A 施耐德</text>
<text x="258" y="166.3">PLC电源：</text>
<text x="307.6" y="165.1">IC65N 2P 10A 施耐德</text>
<text x="257.6" y="177.1">备注：</text>
</g>
<text font-size="6" fill="#00f" x="307.2" y="77.5">G1.5寸1个,G1寸2个，G3/4寸16个</text>
<text font-size="5.3" fill="#00f" x="107.5" y="47.2">SE.GV2PM20C</text>
<text font-size="5.3" x="304" y="213.4">箱柜设备清单</text>
<g font-size="4.2" fill="#00f">
<text x="75.3" y="38.7">总电源开关</text>
<text x="113.7" y="37.9">罗茨电源</text>
<text x="153.3" y="38.3">PLC电源</text>
</g>
<g font-size="3.7" fill="#00f">
<text x="126.7" y="18.8">500 mm</text>
<text x="16.8" y="150.8" transform="rotate(-90 16.8 150.8)">600 mm</text>
</g>
<g font-size="3.7">
<text x="306.2" y="219.2">序号</text>
<text x="316.1" y="219.2">设备标识符</text>
<text x="347.2" y="219.2">型号</text>
<text x="376.2" y="219.2">规格</text>
<text x="309" y="223.7">1</text>
<text x="309" y="227.7">2</text>
<text x="322.6" y="223.7">QF1</text>
<text x="322.6" y="227.7">QF3</text>
<text x="340.4" y="223.7">SE.A9F19432</text>
<text x="340.4" y="227.7">SE.A9F19210</text>
<text x="375.2" y="223.7">D32A</text>
<text x="375.2" y="227.7">D10A</text>
<text x="309" y="231.7">3</text>
<text x="323.6" y="231.7">S1</text>
<text x="340.4" y="231.7">平头按钮 黄</text>
<text x="373.3" y="231.7">黄 1NO</text>
<text x="309" y="235.7">4</text>
<text x="309" y="239.7">5</text>
<text x="323.6" y="235.7">S2</text>
<text x="323.6" y="239.7">S3</text>
<text x="339.5" y="235.7">平头按钮 绿</text>
<text x="339.5" y="239.7">平头按钮 红</text>
<text x="373.3" y="235.7">绿 1NO</text>
<text x="373.3" y="239.7">红 1NC</text>
<text x="309" y="243.7">6</text>
<text x="323.6" y="243.7">S4</text>
<text x="343.2" y="243.7">旋转开关</text>
<text x="372.4" y="243.7">1NO+1NC</text>
<text x="309" y="247.7">7</text>
<text x="309" y="251.7">8</text>
<text x="323.6" y="247.7">S5</text>
<text x="323.6" y="251.7">P1</text>
<text x="343.2" y="247.7">旋转开关</text>
<text x="344.1" y="251.7">DC24V绿</text>
<text x="372.4" y="247.7">1NO+1NC</text>
<text x="372.4" y="251.7">DC24V绿</text>
<text x="309" y="255.7">9</text>
<text x="323.6" y="255.7">P2</text>
<text x="344.1" y="255.7">DC24V红</text>
<text x="372.4" y="255.7">DC24V红</text>
<text x="308.1" y="259.7">10</text>
<text x="308.1" y="263.7">11</text>
<text x="323.6" y="259.7">P3</text>
<text x="323.6" y="263.7">F1</text>
<text x="342.3" y="259.7">XB2BVB4LC</text>
<text x="346.9" y="263.7">急停</text>
<text x="367.7" y="259.7">24V无灯 持续</text>
<text x="371.5" y="263.7">红色φ40</text>
<text x="308.1" y="267.7">12</text>
<text x="322.6" y="267.7">HMI</text>
<text x="343.2" y="267.7">KC01-70T</text>
<text x="5.3" y="280">1</text>
<text x="412.6" y="280">3</text>
<text x="192.8" y="285">冉昆真空科技有限公司</text>
<text x="248.5" y="284.9">防爆柜三视图</text>
<text x="61" y="288.2">X-101 75KW液环罗茨机组</text>
</g>
<g font-size="3" fill="#00f">
<text x="118.9" y="41.5">-QF2</text>
<text x="102.4" y="172.7">运行指示灯</text>
<text x="125.6" y="172.7">停止指示灯</text>
<text x="147.6" y="173.1">故障蜂鸣器</text>
<text x="150.7" y="184.1">蜂</text>
<text x="156.7" y="184.1">鸣</text>
<text x="71.2" y="197.6">手自动模式</text>
<text x="91.6" y="197.6">复位按钮</text>
<text x="116" y="198">急停按钮</text>
<text x="153.6" y="198">停止按钮</text>
<text x="173.2" y="197.6">本地/DCS</text>
<text x="135.2" y="198.4">启动按钮</text>
</g>
<g font-size="2.7">
<text x="27.3" y="3.6">0</text>
<text x="71.3" y="3.6">1</text>
<text x="111.3" y="3.6">2</text>
<text x="151.3" y="3.6">3</text>
<text x="191.3" y="3.6">4</text>
<text x="231.3" y="3.6">5</text>
<text x="271.3" y="3.5">6</text>
<text x="311.3" y="3.5">7</text>
<text x="351.3" y="3.5">8</text>
<text x="395.3" y="3.5">9</text>
<text x="2.8" y="280.5" transform="rotate(-90 2.8 280.5)">版权保护。严令禁止在未获得明确授权的情况下转发和复制本文档，利用及传播其内容。</text>
<text x="60.8" y="284">项目名称</text>
<text x="79.5" y="284">2023-34-12014-1</text>
<text x="140.6" y="286.5">2023-34-12014</text>
<text x="140.6" y="283.4">项目编号</text>
<text x="348.5" y="284">=</text>
<text x="384.7" y="284">&amp;EAA</text>
<text x="140.6" y="289.7">图号</text>
<text x="348.5" y="291.8">+</text>
<text x="384.8" y="291.8">页</text>
<text x="417.7" y="291.8">2</text>
<text x="1" y="296">修改</text>
<text x="21" y="296">日期</text>
<text x="41" y="296">姓名</text>
<text x="60.8" y="296">创建者</text>
<text x="79.4" y="296">虎存山</text>
<text x="140.6" y="295.8">批准人</text>
<text x="248.7" y="295.8">日期</text>
<text x="260.4" y="295.8">2024/2/4</text>
<text x="272.1" y="295.8">校对</text>
<text x="303.3" y="295.8">虎存山</text>
<text x="384.8" y="295.8">页数</text>
<text x="400.5" y="295.8">2</text>
<text x="404" y="295.8">从</text>
<text x="416.3" y="295.8">17</text>
</g>
<g font-size="2.7" fill="#00f">
<text x="123" y="124.2">KC01-70T</text>
<text x="125.7" y="121.1">-HMI</text>
<text x="123" y="127.3">KC01-70T</text>
<text x="127.1" y="130.4">24</text>
<text x="153.2" y="179.5">-P3</text>
<text x="149.1" y="182.6">XB2BVB4LC</text>
<text x="149.1" y="185.7">XB2BVB4LC</text>
<text x="153.9" y="188.8">22</text>
</g>
<g font-size="2.1" fill="#00f">
<text x="85.4" y="49.5" transform="rotate(-90 85.4 49.5)">=+-QF1</text>
<text x="118.2" y="50">13-18 A</text>
<text x="161.8" y="48.6" transform="rotate(-90 161.8 48.6)">=+-QF3</text>
<text x="107.3" y="175">=+-P1</text>
<text x="129.5" y="175">=+-P2</text>
<text x="76" y="199.4">=+-S4</text>
<text x="94.2" y="200.2">=+-S1</text>
<text x="119.7" y="200.3">=+-F1</text>
<text x="138.4" y="200.2">=+-S2</text>
<text x="157" y="199.8">=+-S3</text>
<text x="176.6" y="199.4">=+-S5</text>
</g>
<g font-size="1.5" fill="#00f">
<text x="29.5" y="26.6">-U1</text>
<text x="83.2" y="49.5" transform="rotate(-90 83.2 49.5)">D32A</text>
<text x="159.5" y="48.6" transform="rotate(-90 159.5 48.6)">D10A</text>
<text x="107.3" y="176.8">DC24V绿</text>
<text x="129.5" y="176.8">DC24V红</text>
<text x="75.6" y="201.2">1NO+1NC</text>
<text x="94.6" y="202">黄 1NO</text>
<text x="119.4" y="202.1">红色φ40</text>
<text x="138.8" y="202">绿 1NO</text>
<text x="157.4" y="201.6">红 1NC</text>
<text x="176.2" y="201.2">1NO+1NC</text>
</g>
</svg>
